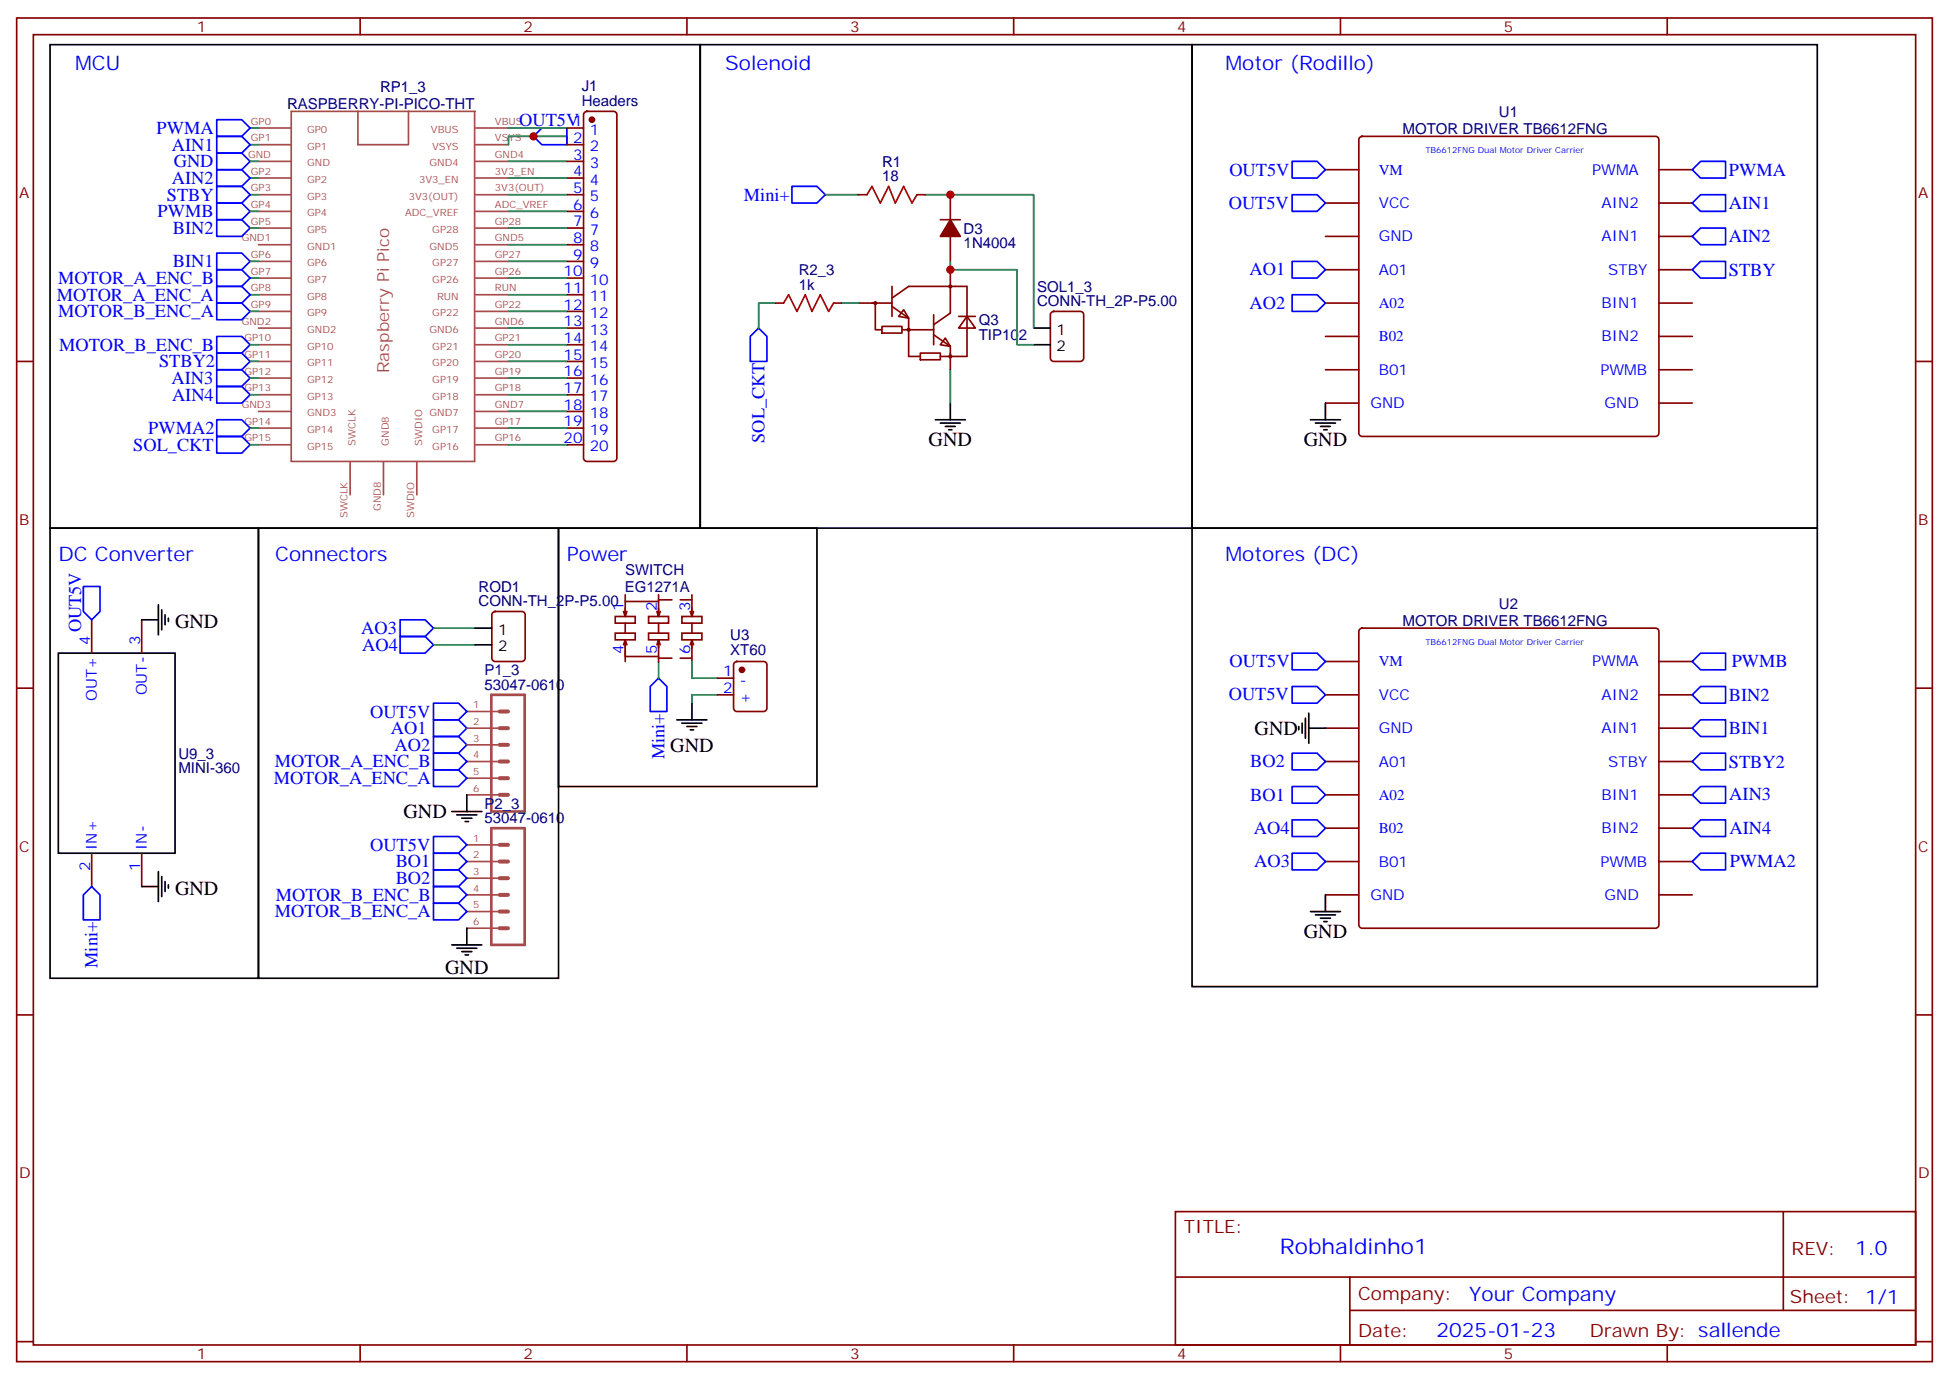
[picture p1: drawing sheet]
<svg xmlns="http://www.w3.org/2000/svg" width="412mm" height="292mm" viewBox="0 0 412 292" stroke-linecap="round" stroke-linejoin="round" font-family="sans-serif">
<g fill="none" stroke="#870000" stroke-width=".35">
<path d="M3.5 3.8h405.4v284.3h-405.4zM7.1 7.3h398.2v277.3h-398.2zM76.2 3.8v3.5M145.3 3.8v3.5M214.5 3.8v3.5M283.6 3.8v3.5M352.8 3.8v3.5M119.9 27.1h3.6M119.9 30.6h3.6M119.9 34.1h3.6M119.9 37.7h3.6M123.7 23.8l.5-.2h5.6a.71 .71 0 0 1 .7 .7v72.6a.76 .76 0 0 1-.7 .7h-5.6a.76 .76 0 0 1-.7-.7v-72.6z"/>
<path d="M280.5 35.9h7M287.7 29.1l.5-.2h62.1a.71 .71 0 0 1 .7 .7v62.1a.76 .76 0 0 1-.7 .7h-62.1a.76 .76 0 0 1-.7-.7v-62.1zM351 35.9h7.1M119.9 41.2h3.6M119.9 44.7h3.6M119.9 48.3h3.6M119.9 51.8h3.6M119.9 55.3h3.6M119.9 58.8h3.6M181.7 41.2h1.7M194 41.2h1.8M199 46.5h4.2"/>
<path d="M201.1 57.1v9.2l-3.5 2.4M201.1 41.2v5.3M201.1 50v5.3M280.5 43h7M280.5 50h7M280.5 57.1h7M351 43h7.1M351 50h7.1M351 57.1h7.1M3.5 76.5h3.6M119.9 76.5h3.6M119.9 62.4h3.6"/>
<path d="M119.9 65.9h3.6M119.9 69.4h3.6M119.9 73h3.6M164 64.1h1.8M176.4 64.1h1.8M181.7 64.1h7M185.2 64.1v5.7h1.4M186.6 69.1h4.3v1.4h-4.3zM188.7 63.1l3.6-2.5h12.3v14.8h-3.5M188.7 64.8l3.6 2.5v8.1h2.4M188.7 60.6v6.4M190.9 69.8h6.7"/>
<path d="M191.2 65.5l1.1 1.8-2.2-.3zM194.7 74.7h4.3v1.4h-4.3zM197.6 70.8l3.5 2.5v2.1h-2.1M197.6 66.6v6.4M200 71.5l1.1 1.8-2.1-.3zM201.1 74.7v3.5M202.8 67h3.6M204.6 67l1.8 2.4h-3.6zM222.5 66.1l.5-.2h5.6a.71 .71 0 0 1 .7 .7v9.2a.76 .76 0 0 1-.7 .7h-5.6a.76 .76 0 0 1-.8-.7v-9.2zM280.5 64.1h7M280.5 71.2h7M280.5 78.2h7"/>
<path d="M351 64.1h7.1M351 71.2h7.1M351 78.2h7.1M405.3 76.5h3.6M119.9 80h3.6M119.9 83.5h3.6M119.9 87.1h3.6M119.9 90.6h3.6M119.9 94.1h3.6M280.5 85.3h7M351 85.3h7.1M19.4 131.2v7"/>
<path d="M30 131.2v7M104.3 129.6l.5-.2h5.6a.71 .71 0 0 1 .7 .7v9.2a.76 .76 0 0 1-.7 .7h-5.6a.76 .76 0 0 1-.7-.7v-9.2zM130.2 130.5h4.2v1.4h-4.2zM130.2 134h4.2v1.4h-4.2zM131.9 136.5l.4-1.1v1.8M132.3 137.5v1.4h7M132.3 128.7v1.8l-.4-1.1M132.3 127.3h7M132.3 135.4l.3 1.1M132.3 125.9v3.5M132.3 131.9v2.1M132.3 136.5v3.5"/>
<path d="M132.6 129.4l-.3 1.1M137.2 130.5h4.3v1.4h-4.3zM137.2 134h4.3v1.4h-4.3zM139 136.5l.3-1.1v1.8M139.3 128.7v1.8l-.3-1.1M139.3 135.4l.4 1.1M139.3 139.3h2.9M139.3 126.9h2.9M139.3 125.9v3.5M139.3 131.9v2.1M139.3 136.5v3.5M139.7 129.4l-.4 1.1"/>
<path d="M143.9 139.3h2.5M143.9 126.9h2.5M144.3 130.5h4.2v1.4h-4.2zM144.3 134h4.2v1.4h-4.2zM146 136.5l.4-1.1v1.8M146.4 128.7v1.8l-.4-1.1M146.4 135.4l.4 1.1M146.4 125.9v3.5M146.4 131.9v2.1M146.4 136.5v3.5M146.8 129.4l-.4 1.1M280.5 140h7"/>
<path d="M287.7 133.1l.5-.2h62.1a.71 .71 0 0 1 .7 .7v62.1a.76 .76 0 0 1-.7 .7h-62.1a.76 .76 0 0 1-.7-.7v-62.1zM351 140h7.1M3.5 145.6h3.6M151.7 147h3.5M151.7 143.5h3.5M155.5 140.2l.4-.2h5.7a.71 .71 0 0 1 .7 .7v9.2a.76 .76 0 0 1-.7 .7h-5.7a.76 .76 0 0 1-.7-.7v-9.2zM280.5 147h7M280.5 154.1h7M351 147h7.1M351 154.1h7.1M405.3 145.6h3.6M280.5 161.1h7"/>
<path d="M280.5 168.2h7M280.5 175.3h7M351 161.1h7.1M351 168.2h7.1M351 175.3h7.1M19.4 180.6v7M30 180.6v7M280.5 182.3h7M280.5 189.4h7M351 182.3h7.1M351 189.4h7.1M3.5 214.8h3.6"/>
<path d="M405.3 214.8h3.6M248.7 256.4h156.6v28.2h-156.6zM377.3 256.4v20.9M248.7 270.2h156.5M285.6 277.3h119.6M285.6 270.2v14.2M3.5 283.9h3.6M76.2 284.6v3.5M145.3 284.6v3.5M214.5 284.6v3.5M283.6 284.6v3.5M352.8 284.6v3.5"/>
<path d="M405.3 283.9h3.6"/>
<circle cx="185.2" cy="64.1" r=".26"/>
<circle cx="192.3" cy="69.8" r=".26"/>
<circle cx="201.1" cy="75.4" r=".26"/>
<circle cx="201.1" cy="60.6" r=".26"/>
</g>
<g fill="none" stroke="#000" stroke-width=".35">
<path d="M10.6 9.5h137.6v102.3h-137.6zM148.2 9.5h104v102.3h-104zM252.2 9.5h132.3v102.3h-132.3zM218.7 69.4h3.5M218.7 73h3.5M197.9 88.8h6.4M199 89.5h4.2M200 90.2h2.1M200.7 90.9h.7M201.1 85.3v3.5M277.3 88.8h6.3M278.3 89.5h4.3"/>
<path d="M279.4 90.2h2.1M280.1 90.9h.7M280.5 85.3v3.5M10.6 111.8h44.1v95.2h-44.1zM54.7 111.8h63.5v95.2h-63.5zM118.2 111.8h54.7v54.6h-54.7zM252.2 111.8h132.3v97h-132.3zM12.3 138.2h24.7v42.4h-24.7zM30 131.2h3.5M33.5 128v6.3M34.2 129v4.3M34.9 130.1v2.1"/>
<path d="M35.6 130.8v.7M100.5 132.9h3.6M100.5 136.5h3.6M143.2 152.3h6.4M144.3 153h4.2M145.3 153.7h2.2M146 154.4h.8M146.4 148.8v3.5M274.8 153.7v.7M275.5 153v2.2M276.2 152v4.2M276.9 154.1h3.6"/>
<path d="M276.9 150.9v6.4M95.6 171.7h6.4M96.7 172.4h4.2M97.7 173.1h2.1M98.4 173.8h.7M98.8 168.2v3.5M30 187.6h3.5M33.5 184.4v6.4M34.2 185.5v4.2M34.9 186.5v2.2M35.6 187.3v.7M95.6 200h6.4"/>
<path d="M98.8 196.4v3.6M277.3 192.9h6.3M278.3 193.6h4.3M279.4 194.3h2.1M280.1 195h.7M280.5 189.4v3.5M96.7 200.7h4.2M97.7 201.4h2.1M98.4 202.1h.7"/>
</g>
<g fill="none" stroke="#00f" stroke-width=".35">
<path d="M45.9 35.9h5.3l1.7 1.8-1.7 1.7h-5.3zM45.9 28.9h5.3l1.7 1.7-1.7 1.8h-5.3zM45.9 25.3h5.3l1.7 1.8-1.7 1.8h-5.3zM45.9 39.4h5.3l1.7 1.8-1.7 1.8h-5.3zM45.9 32.4h5.3l1.7 1.7-1.7 1.8h-5.3zM114.7 27.1h5.2v3.5h-5.2l-1.8-1.7zM167.6 39.4h5.3l1.7 1.8-1.7 1.8h-5.3zM273.4 34.1h5.3l1.8 1.8-1.8 1.8h-5.3zM358.1 35.9l1.7-1.8h5.3v3.6h-5.3zM45.9 46.5h5.3l1.7 1.8-1.7 1.7h-5.3zM45.9 57.1h5.3l1.7 1.7-1.7 1.8h-5.3zM45.9 43h5.3l1.7 1.7-1.7 1.8h-5.3z"/>
<path d="M45.9 53.6h5.3l1.7 1.7-1.7 1.8h-5.3zM273.4 55.3h5.3l1.8 1.8-1.8 1.7h-5.3zM273.4 41.2h5.3l1.8 1.8-1.8 1.7h-5.3zM358.1 50l1.7-1.7h5.3v3.5h-5.3zM358.1 43l1.7-1.8h5.3v3.5h-5.3zM358.1 57.1l1.7-1.8h5.3v3.5h-5.3zM45.9 71.2h5.3l1.7 1.8-1.7 1.7h-5.3zM45.9 64.1h5.3l1.7 1.8-1.7 1.8h-5.3zM45.9 60.6h5.3l1.7 1.8-1.7 1.7h-5.3zM45.9 74.7h5.3l1.7 1.8-1.7 1.7h-5.3zM45.9 78.2h5.3l1.7 1.8-1.7 1.8h-5.3zM158.7 71.2l1.8-1.8 1.8 1.8v5.3h-3.6z"/>
<path d="M273.4 62.4h5.3l1.8 1.7-1.8 1.8h-5.3zM45.9 81.8h5.3l1.7 1.7-1.7 1.8h-5.3zM45.9 88.8h5.3l1.7 1.8-1.7 1.8h-5.3zM45.9 92.4h5.3l1.7 1.7-1.7 1.8h-5.3zM17.6 124.1h3.6v5.3l-1.8 1.8-1.8-1.8zM84.7 134.7h5.3l1.7 1.8-1.7 1.7h-5.3zM84.7 131.2h5.3l1.7 1.7-1.7 1.8h-5.3zM273.4 138.2h5.3l1.8 1.8-1.8 1.7h-5.3zM358.1 140l1.7-1.8h5.3v3.5h-5.3zM91.7 152.3h5.3l1.8 1.8-1.8 1.8h-5.3zM91.7 155.9h5.3l1.8 1.7-1.8 1.8h-5.3zM91.7 148.8h5.3l1.8 1.8-1.8 1.7h-5.3z"/>
<path d="M91.7 159.4h5.3l1.8 1.7-1.8 1.8h-5.3zM139.3 143.5l1.8 1.8v5.3h-3.5v-5.3zM273.4 159.4h5.3l1.8 1.7-1.8 1.8h-5.3zM273.4 145.3h5.3l1.8 1.7-1.8 1.8h-5.3zM358.1 147l1.7-1.7h5.3v3.5h-5.3zM358.1 154.1l1.7-1.8h5.3v3.6h-5.3zM91.7 177h5.3l1.8 1.8-1.8 1.8h-5.3zM91.7 162.9h5.3l1.8 1.8-1.8 1.7h-5.3zM273.4 173.5h5.3l1.8 1.8-1.8 1.7h-5.3zM273.4 166.4h5.3l1.8 1.8-1.8 1.8h-5.3zM358.1 161.1l1.7-1.7h5.3v3.5h-5.3zM358.1 168.2l1.7-1.8h5.3v3.6h-5.3z"/>
<path d="M358.1 175.3l1.7-1.8h5.3v3.5h-5.3zM19.4 187.6l1.8 1.8v5.3h-3.6v-5.3zM91.7 180.6h5.3l1.8 1.7-1.8 1.8h-5.3zM91.7 187.6h5.3l1.8 1.8-1.8 1.7h-5.3zM91.7 191.1h5.3l1.8 1.8-1.8 1.8h-5.3zM91.7 184.1h5.3l1.8 1.7-1.8 1.8h-5.3zM273.4 180.6h5.3l1.8 1.7-1.8 1.8h-5.3zM358.1 182.3l1.7-1.7h5.3v3.5h-5.3z"/>
</g>
<g fill="none" stroke="#008700" stroke-width=".35">
<path d="M52.9 37.7h1.8M52.9 30.6h1.8M52.9 27.1h1.8M52.9 34.1h1.8M107.6 30.6v-1.7h12.3v1.7M107.6 37.7h12.3M107.6 27.1h12.3M107.6 34.1h12.3M52.9 41.2h1.8M52.9 58.8h1.8M52.9 55.3h1.8M52.9 48.3h1.8"/>
<path d="M52.9 44.7h1.8M107.6 41.2h12.3M107.6 58.8h12.3M107.6 55.3h12.3M107.6 48.3h12.3M107.6 51.8h12.3M107.6 44.7h12.3M174.6 41.2h7.1M195.8 41.2h22.9v28.2M201.1 55.3v1.8h14.1v15.9h3.5M52.9 62.4h1.8M52.9 76.5h1.8"/>
<path d="M52.9 73h1.8M52.9 65.9h1.8M107.6 62.4h12.3M107.6 76.5h12.3M107.6 69.4h12.3M107.6 73h12.3M107.6 65.9h12.3M164 64.1h-3.5v5.3M178.2 64.1h3.5M201.1 78.2v7.1M52.9 94.1h1.8M52.9 90.6h1.8"/>
<path d="M52.9 83.5h1.8M52.9 80h1.8M107.6 94.1h12.3M107.6 90.6h12.3M107.6 83.5h12.3M107.6 87.1h12.3M107.6 80h12.3M91.7 132.9h8.8M91.7 136.5h8.8M139.3 140v3.5M146.4 140v3.5h5.3M151.7 147h-5.3v1.8"/>
</g>
<path d="M105.7 150.6h1.8M105.7 154.1h1.8M105.7 157.6h1.8M105.7 161.1h1.8M105.7 164.7h1.8M105.7 168.2h1.8M105.7 178.8h1.8M105.7 182.3h1.8M105.7 185.8h1.8M105.7 189.4h1.8M105.7 192.9h1.8M105.7 196.4h1.8" fill="none" stroke="#a64a4a" stroke-width=".85"/>
<path d="M104 147h7v24.7h-7zM104 175.3h7v24.7h-7z" fill="none" stroke="#a64a4a" stroke-width=".56"/>
<g fill="none" stroke="#a64a4a" stroke-width=".35">
<path d="M54.7 27.1h6.9M54.7 30.6h6.9M54.7 34.1h6.9M54.7 37.7h6.9M75.7 23.6v7h10.6M86.3 23.6h-24.7v74h38.8v-74M100.5 23.6h-14.1v7M100.7 27.1h6.9M100.7 30.6h6.9M100.7 34.1h6.9M100.7 37.7h6.9M54.7 41.2h6.9"/>
<path d="M54.7 44.7h6.9M54.7 48.3h6.9M54.7 55.3h6.9M54.7 58.8h6.9M54.7 51.8h6.9M100.7 41.2h6.9M100.7 44.7h6.9M100.7 48.3h6.9M100.7 55.3h6.9M100.7 58.8h6.9M100.7 51.8h6.9M54.7 62.4h6.9"/>
<path d="M54.7 65.9h6.9M54.7 69.4h6.9M54.7 73h6.9M54.7 76.5h6.9M100.7 62.4h6.9M100.7 65.9h6.9M100.7 69.4h6.9M100.7 73h6.9M100.7 76.5h6.9M54.7 80h6.9M54.7 83.5h6.9M54.7 87.1h6.9"/>
<path d="M54.7 90.6h6.9M54.7 94.1h6.9M74.1 97.8v6.9M81.1 97.8v6.9M88.2 97.8v6.9M100.7 80h6.9M100.7 83.5h6.9M100.7 87.1h6.9M100.7 90.6h6.9M100.7 94.1h6.9M98.8 150.6h6.9M98.8 154.1h6.9"/>
<path d="M98.8 157.6h6.9M98.8 161.1h6.9M98.8 164.7h6.9M98.8 168.2h6.9M98.8 178.8h6.9M98.8 182.3h6.9M98.8 185.8h6.9M98.8 189.4h6.9M98.8 192.9h6.9M98.8 196.4h6.9"/>
</g>
<path d="M183.4 41.2l1.1-1.8 1.8 3.6 1.7-3.6 1.4 3.6 1.8-3.6 1.8 3.6 1-1.8M165.8 64.1l1.1-1.7 1.7 3.5 1.8-3.5 1.4 3.5 1.8-3.5 1.7 3.5 1.1-1.8" fill="none" stroke="#a10000" stroke-width=".35"/>
<g fill="#870000" stroke="#870000" stroke-width=".35">
<path d="M201.1 46.5l2.1 3.5h-4.2z"/>
<circle cx="125.2" cy="25.3" r=".53"/>
<circle cx="157" cy="141.7" r=".53"/>
</g>
<g fill="#c00">
<circle cx="112.9" cy="28.9" r=".88"/>
<circle cx="201.1" cy="57.1" r=".88"/>
<circle cx="201.1" cy="41.2" r=".88"/>
</g>
<text font-size="4.6" fill="#00f" x="270.8" y="265.4">Robhaldinho1</text>
<g font-size="4.2" fill="#00f">
<text x="15.9" y="14.7">MCU</text>
<text x="153.5" y="14.7">Solenoid</text>
<text x="259.3" y="14.7">Motor (Rodillo)</text>
<text x="12.3" y="118.8">DC Converter</text>
<text x="58.2" y="118.8">Connectors</text>
<text x="119.9" y="118.8">Power</text>
<text x="259.3" y="118.8">Motores (DC)</text>
<text x="392.5" y="265.7">1.0</text>
<text x="310.9" y="275.2">Your Company</text>
<text x="304" y="283">2025-01-23</text>
</g>
<g font-size="4.2">
<text x="196.5" y="94.5">GND</text>
<text x="275.9" y="94.5">GND</text>
<text x="37" y="132.9">GND</text>
<text x="265.5" y="155.5">GND</text>
<text x="141.8" y="159.1">GND</text>
<text x="85.4" y="173.1">GND</text>
<text x="37" y="189.4">GND</text>
<text x="275.9" y="198.5">GND</text>
<text x="94.2" y="206">GND</text>
</g>
<g font-size="3.9" fill="#00f">
<text x="33.1" y="28.3">PWMA</text>
<text x="109.9" y="26.6">OUT5V</text>
<text x="36.3" y="31.9">AIN1</text>
<text x="36.8" y="35.4">GND</text>
<text x="36.3" y="38.9">AIN2</text>
<text x="260.1" y="37.2">OUT5V</text>
<text x="365.8" y="37.2">PWMA</text>
<text x="33.4" y="46">PWMB</text>
<text x="35.3" y="42.4">STBY</text>
<text x="157.4" y="42.4">Mini+</text>
<text x="260" y="44.1">OUT5V</text>
<text x="365.8" y="44.3">AIN1</text>
<text x="36.6" y="49.5">BIN2</text>
<text x="365.8" y="51.3">AIN2</text>
<text x="36.6" y="56.6">BIN1</text>
<text x="264.4" y="58.3">AO1</text>
<text x="365.8" y="58.4">STBY</text>
<text x="12.1" y="63.6">MOTOR_A_ENC_A</text>
<text x="12.3" y="60.1">MOTOR_A_ENC_B</text>
<text x="264.4" y="65.4">AO2</text>
<text x="12.3" y="67.1">MOTOR_B_ENC_A</text>
<text x="12.5" y="74.2">MOTOR_B_ENC_B</text>
<text x="33.7" y="77.6">STBY2</text>
<text x="36.3" y="81.2">AIN3</text>
<text x="36.4" y="84.8">AIN4</text>
<text x="28.2" y="95.4">SOL_CKT</text>
<text x="31.4" y="91.8">PWMA2</text>
<text x="161.8" y="93.7" transform="rotate(-90 161.8 93.7)">SOL_CKT</text>
<text x="17.1" y="133.8" transform="rotate(-90 17.1 133.8)">OUT5V</text>
<text x="76.4" y="134.2">AO3</text>
<text x="76.6" y="137.7">AO4</text>
<text x="260.2" y="141.2">OUT5V</text>
<text x="366.4" y="141.3">PWMB</text>
<text x="260" y="148.2">OUT5V</text>
<text x="365.8" y="148.3">BIN2</text>
<text x="78.3" y="151.8">OUT5V</text>
<text x="82.7" y="155.4">AO1</text>
<text x="365.8" y="155.4">BIN1</text>
<text x="83.5" y="158.9">AO2</text>
<text x="140.6" y="160.7" transform="rotate(-90 140.6 160.7)">Mini+</text>
<text x="57.9" y="165.9">MOTOR_A_ENC_A</text>
<text x="58.1" y="162.4">MOTOR_A_ENC_B</text>
<text x="264.6" y="162.4">BO2</text>
<text x="365.8" y="162.4">STBY2</text>
<text x="264.6" y="169.4">BO1</text>
<text x="365.9" y="169.4">AIN3</text>
<text x="265.3" y="176.5">AO4</text>
<text x="366" y="176.5">AIN4</text>
<text x="78.3" y="180.1">OUT5V</text>
<text x="83.7" y="183.6">BO1</text>
<text x="265.4" y="183.5">AO3</text>
<text x="366" y="183.5">PWMA2</text>
<text x="58.4" y="190.6">MOTOR_B_ENC_B</text>
<text x="83.7" y="187.1">BO2</text>
<text x="58.1" y="194.1">MOTOR_B_ENC_A</text>
<text x="20.6" y="204.8" transform="rotate(-90 20.6 204.8)">Mini+</text>
</g>
<g font-size="3.9" fill="#800">
<text x="250.5" y="261">TITLE:</text>
<text x="379.1" y="265.7">REV:</text>
<text x="287.4" y="275.2">Company:</text>
<text x="378.7" y="275.8">Sheet: 1/1</text>
<text x="287.4" y="282.9">Date:</text>
<text x="336.4" y="282.9">Drawn By: sallende</text>
</g>
<text font-size="3.5" fill="#a54b4b" x="82.4" y="79" transform="rotate(-90 82.4 79)">Raspberry Pi Pico</text>
<g font-size="3.2" fill="#800">
<text x="41.6" y="6.8">1</text>
<text x="110.8" y="6.8">2</text>
<text x="179.9" y="6.8">3</text>
<text x="249.1" y="6.8">4</text>
<text x="318.2" y="6.8">5</text>
<text x="4.1" y="41.9">A</text>
<text x="405.9" y="41.9">A</text>
<text x="4.1" y="111.1">B</text>
<text x="405.9" y="111.1">B</text>
<text x="4.1" y="180.2">C</text>
<text x="405.9" y="180.2">C</text>
<text x="4.1" y="249.3">D</text>
<text x="405.9" y="249.3">D</text>
<text x="41.6" y="287.6">1</text>
<text x="110.8" y="287.6">2</text>
<text x="179.9" y="287.6">3</text>
<text x="249.1" y="287.6">4</text>
<text x="318.2" y="287.6">5</text>
</g>
<g font-size="3.2" fill="#000080">
<text x="60.7" y="23.1">RASPBERRY-PI-PICO-THT</text>
<text x="80.4" y="19.4">RP1_3</text>
<text x="123.1" y="22.4">Headers</text>
<text x="123.1" y="19.3">J1</text>
<text x="296.8" y="28.3">MOTOR DRIVER TB6612FNG</text>
<text x="317.2" y="24.7">U1</text>
<text x="186.6" y="35.3">R1</text>
<text x="186.6" y="38.4">18</text>
<text x="203.9" y="52.5">1N4004</text>
<text x="203.9" y="49.5">D3</text>
<text x="169" y="58.2">R2_3</text>
<text x="169" y="61.3">1k</text>
<text x="219.5" y="64.8">CONN-TH_2P-P5.00</text>
<text x="219.5" y="61.8">SOL1_3</text>
<text x="207.1" y="72">TIP102</text>
<text x="207.1" y="68.8">Q3</text>
<text x="101.3" y="125.3">ROD1</text>
<text x="132.2" y="125.3">EG1271A</text>
<text x="132.3" y="121.7">SWITCH</text>
<text x="101.3" y="128.3">CONN-TH_2P-P5.00</text>
<text x="317.2" y="128.8">U2</text>
<text x="154.5" y="135.5">U3</text>
<text x="296.8" y="132.4">MOTOR DRIVER TB6612FNG</text>
<text x="102.5" y="142.9">P1_3</text>
<text x="154.5" y="138.7">XT60</text>
<text x="102.5" y="146">53047-0610</text>
<text x="37.7" y="160.5">U9_3</text>
<text x="37.7" y="163.7">MINI-360</text>
<text x="102.5" y="171.2">P2_3</text>
<text x="102.5" y="174.2">53047-0610</text>
</g>
<g font-size="3.2" fill="#00f">
<text x="121.3" y="26.7">1</text>
<text x="124.8" y="28.5">1</text>
<text x="121.3" y="30.3">2</text>
<text x="121.3" y="33.8">3</text>
<text x="124.8" y="32">2</text>
<text x="124.8" y="35.6">3</text>
<text x="121.3" y="37.3">4</text>
<text x="121.3" y="40.9">5</text>
<text x="124.8" y="39.1">4</text>
<text x="291.7" y="37">VM</text>
<text x="336.9" y="37">PWMA</text>
<text x="121.3" y="44.4">6</text>
<text x="121.3" y="47.9">7</text>
<text x="124.8" y="42.6">5</text>
<text x="124.8" y="46.1">6</text>
<text x="291.7" y="44">VCC</text>
<text x="338.9" y="44">AIN2</text>
<text x="121.3" y="51.4">8</text>
<text x="124.8" y="49.7">7</text>
<text x="124.8" y="53.2">8</text>
<text x="291.7" y="51.1">GND</text>
<text x="338.9" y="51.1">AIN1</text>
<text x="119.3" y="58.5">10</text>
<text x="121.3" y="55">9</text>
<text x="124.8" y="56.7">9</text>
<text x="291.7" y="58.1">A01</text>
<text x="340.3" y="58.1">STBY</text>
<text x="119.3" y="62">11</text>
<text x="119.3" y="65.5">12</text>
<text x="124.8" y="60.3">10</text>
<text x="124.8" y="63.8">11</text>
<text x="291.7" y="65.2">A02</text>
<text x="338.9" y="65.2">BIN1</text>
<text x="119.3" y="69.1">13</text>
<text x="124.8" y="67.3">12</text>
<text x="124.8" y="70.8">13</text>
<text x="119.3" y="72.6">14</text>
<text x="119.3" y="76.1">15</text>
<text x="124.8" y="74.4">14</text>
<text x="124.8" y="77.9">15</text>
<text x="291.7" y="72.2">B02</text>
<text x="338.9" y="72.2">BIN2</text>
<text x="119.3" y="79.7">16</text>
<text x="119.3" y="83.2">17</text>
<text x="124.8" y="81.4">16</text>
<text x="291.7" y="79.3">B01</text>
<text x="338.6" y="79.3">PWMB</text>
<text x="119.3" y="86.7">18</text>
<text x="124.8" y="84.9">17</text>
<text x="124.8" y="88.5">18</text>
<text x="290" y="86.4">GND</text>
<text x="339.5" y="86.4">GND</text>
<text x="119.3" y="90.2">19</text>
<text x="119.3" y="93.8">20</text>
<text x="124.8" y="92">19</text>
<text x="124.8" y="95.5">20</text>
<text x="131.9" y="129.4" transform="rotate(-90 131.9 129.4)">1</text>
<text x="139" y="129.4" transform="rotate(-90 139 129.4)">2</text>
<text x="146" y="129.4" transform="rotate(-90 146 129.4)">3</text>
<text x="19" y="136.5" transform="rotate(-90 19 136.5)">4</text>
<text x="29.6" y="136.5" transform="rotate(-90 29.6 136.5)">3</text>
<text x="131.9" y="138.5" transform="rotate(-90 131.9 138.5)">4</text>
<text x="139" y="138.5" transform="rotate(-90 139 138.5)">5</text>
<text x="146" y="138.5" transform="rotate(-90 146 138.5)">6</text>
<text x="153" y="143.2">1</text>
<text x="291.7" y="141">VM</text>
<text x="336.9" y="141">PWMA</text>
<text x="20.5" y="148.3" transform="rotate(-90 20.5 148.3)">OUT+</text>
<text x="31" y="147.1" transform="rotate(-90 31 147.1)">OUT-</text>
<text x="153" y="146.7">2</text>
<text x="156.5" y="144.9">-</text>
<text x="156.5" y="148.4">+</text>
<text x="291.7" y="148.1">VCC</text>
<text x="338.9" y="148.1">AIN2</text>
<text x="291.7" y="155.2">GND</text>
<text x="338.9" y="155.2">AIN1</text>
<text x="291.7" y="162.2">A01</text>
<text x="340.3" y="162.2">STBY</text>
<text x="291.7" y="169.3">A02</text>
<text x="338.9" y="169.3">BIN1</text>
<text x="20.5" y="179.8" transform="rotate(-90 20.5 179.8)">IN+</text>
<text x="31" y="179.8" transform="rotate(-90 31 179.8)">IN-</text>
<text x="291.7" y="176.3">B02</text>
<text x="338.9" y="176.3">BIN2</text>
<text x="19" y="184.3" transform="rotate(-90 19 184.3)">2</text>
<text x="29.6" y="184.3" transform="rotate(-90 29.6 184.3)">1</text>
<text x="291.7" y="183.4">B01</text>
<text x="338.6" y="183.4">PWMB</text>
<text x="290" y="190.4">GND</text>
<text x="339.5" y="190.4">GND</text>
</g>
<g font-size="3.2">
<text x="223.6" y="70.8">1</text>
<text x="223.6" y="74.4">2</text>
<text x="105.4" y="134.3">1</text>
<text x="105.4" y="137.9">2</text>
</g>
<g font-size="2.1" fill="#a54b4b">
<text x="53.1" y="26.4">GP0</text>
<text x="53.1" y="29.9">GP1</text>
<text x="65" y="28.1">GP0</text>
<text x="91.2" y="28.1">VBUS</text>
<text x="104.7" y="26.4">VBUS</text>
<text x="104.7" y="29.9">VSYS</text>
<text x="52.5" y="33.5">GND</text>
<text x="65" y="31.7">GP1</text>
<text x="65" y="35.2">GND</text>
<text x="90.9" y="35.2">GND4</text>
<text x="91.4" y="31.7">VSYS</text>
<text x="104.7" y="33.5">GND4</text>
<text x="53.1" y="37">GP2</text>
<text x="53.1" y="40.5">GP3</text>
<text x="65" y="38.7">GP2</text>
<text x="88.7" y="38.7">3V3_EN</text>
<text x="104.7" y="37">3V3_EN</text>
<text x="104.7" y="40.5">3V3(OUT)</text>
<text x="53.1" y="44">GP4</text>
<text x="53.1" y="47.6">GP5</text>
<text x="65" y="42.2">GP3</text>
<text x="65" y="45.8">GP4</text>
<text x="85.7" y="45.8">ADC_VREF</text>
<text x="86.5" y="42.2">3V3(OUT)</text>
<text x="104.7" y="44">ADC_VREF</text>
<text x="104.7" y="47.6">GP28</text>
<text x="51.1" y="51.1">GND1</text>
<text x="65" y="49.3">GP5</text>
<text x="65" y="52.8">GND1</text>
<text x="90.9" y="52.8">GND5</text>
<text x="91.5" y="49.3">GP28</text>
<text x="104.7" y="51.1">GND5</text>
<text x="53.1" y="54.6">GP6</text>
<text x="53.1" y="58.1">GP7</text>
<text x="65" y="56.4">GP6</text>
<text x="65" y="59.9">GP7</text>
<text x="91.5" y="56.4">GP27</text>
<text x="91.5" y="59.9">GP26</text>
<text x="104.7" y="54.6">GP27</text>
<text x="104.7" y="58.1">GP26</text>
<text x="53.1" y="61.7">GP8</text>
<text x="53.1" y="65.2">GP9</text>
<text x="65" y="63.4">GP8</text>
<text x="92.5" y="63.4">RUN</text>
<text x="104.7" y="61.7">RUN</text>
<text x="104.7" y="65.2">GP22</text>
<text x="51.1" y="68.7">GND2</text>
<text x="65" y="66.9">GP9</text>
<text x="65" y="70.5">GND2</text>
<text x="90.9" y="70.5">GND6</text>
<text x="91.5" y="66.9">GP22</text>
<text x="104.7" y="68.7">GND6</text>
<text x="51.7" y="72.3">GP10</text>
<text x="51.7" y="75.8">GP11</text>
<text x="65" y="74">GP10</text>
<text x="65" y="77.5">GP11</text>
<text x="91.5" y="74">GP21</text>
<text x="91.5" y="77.5">GP20</text>
<text x="104.7" y="72.3">GP21</text>
<text x="104.7" y="75.8">GP20</text>
<text x="51.7" y="79.3">GP12</text>
<text x="51.7" y="82.8">GP13</text>
<text x="65" y="81.1">GP12</text>
<text x="91.5" y="81.1">GP19</text>
<text x="104.7" y="79.3">GP19</text>
<text x="104.7" y="82.8">GP18</text>
<text x="51.1" y="86.4">GND3</text>
<text x="51.7" y="89.9">GP14</text>
<text x="65" y="84.6">GP13</text>
<text x="65" y="88.1">GND3</text>
<text x="90.9" y="88.1">GND7</text>
<text x="91.5" y="84.6">GP18</text>
<text x="104.7" y="86.4">GND7</text>
<text x="104.7" y="89.9">GP17</text>
<text x="51.7" y="93.4">GP15</text>
<text x="65" y="91.6">GP14</text>
<text x="65" y="95.2">GP15</text>
<text x="75.2" y="94.3" transform="rotate(-90 75.2 94.3)">SWCLK</text>
<text x="82.3" y="94.3" transform="rotate(-90 82.3 94.3)">GND8</text>
<text x="89.3" y="94.3" transform="rotate(-90 89.3 94.3)">SWDIO</text>
<text x="91.5" y="91.6">GP17</text>
<text x="91.5" y="95.2">GP16</text>
<text x="104.7" y="93.4">GP16</text>
<text x="73.5" y="109.6" transform="rotate(-90 73.5 109.6)">SWCLK</text>
<text x="80.6" y="108.1" transform="rotate(-90 80.6 108.1)">GND8</text>
<text x="87.6" y="109.7" transform="rotate(-90 87.6 109.7)">SWDIO</text>
<text x="100.1" y="149.9">1</text>
<text x="100.1" y="153.4">2</text>
<text x="100.1" y="156.9">3</text>
<text x="100.1" y="160.5">4</text>
<text x="100.1" y="164">5</text>
<text x="100.1" y="167.5">6</text>
<text x="100.1" y="178.1">1</text>
<text x="100.1" y="181.6">2</text>
<text x="100.1" y="185.1">3</text>
<text x="100.1" y="188.7">4</text>
<text x="100.1" y="192.2">5</text>
<text x="100.1" y="195.7">6</text>
</g>
<g font-size="1.8" fill="#00f">
<text x="301.6" y="32.4">TB6612FNG Dual Motor Driver Carrier</text>
<text x="301.6" y="136.5">TB6612FNG Dual Motor Driver Carrier</text>
</g>
</svg>
